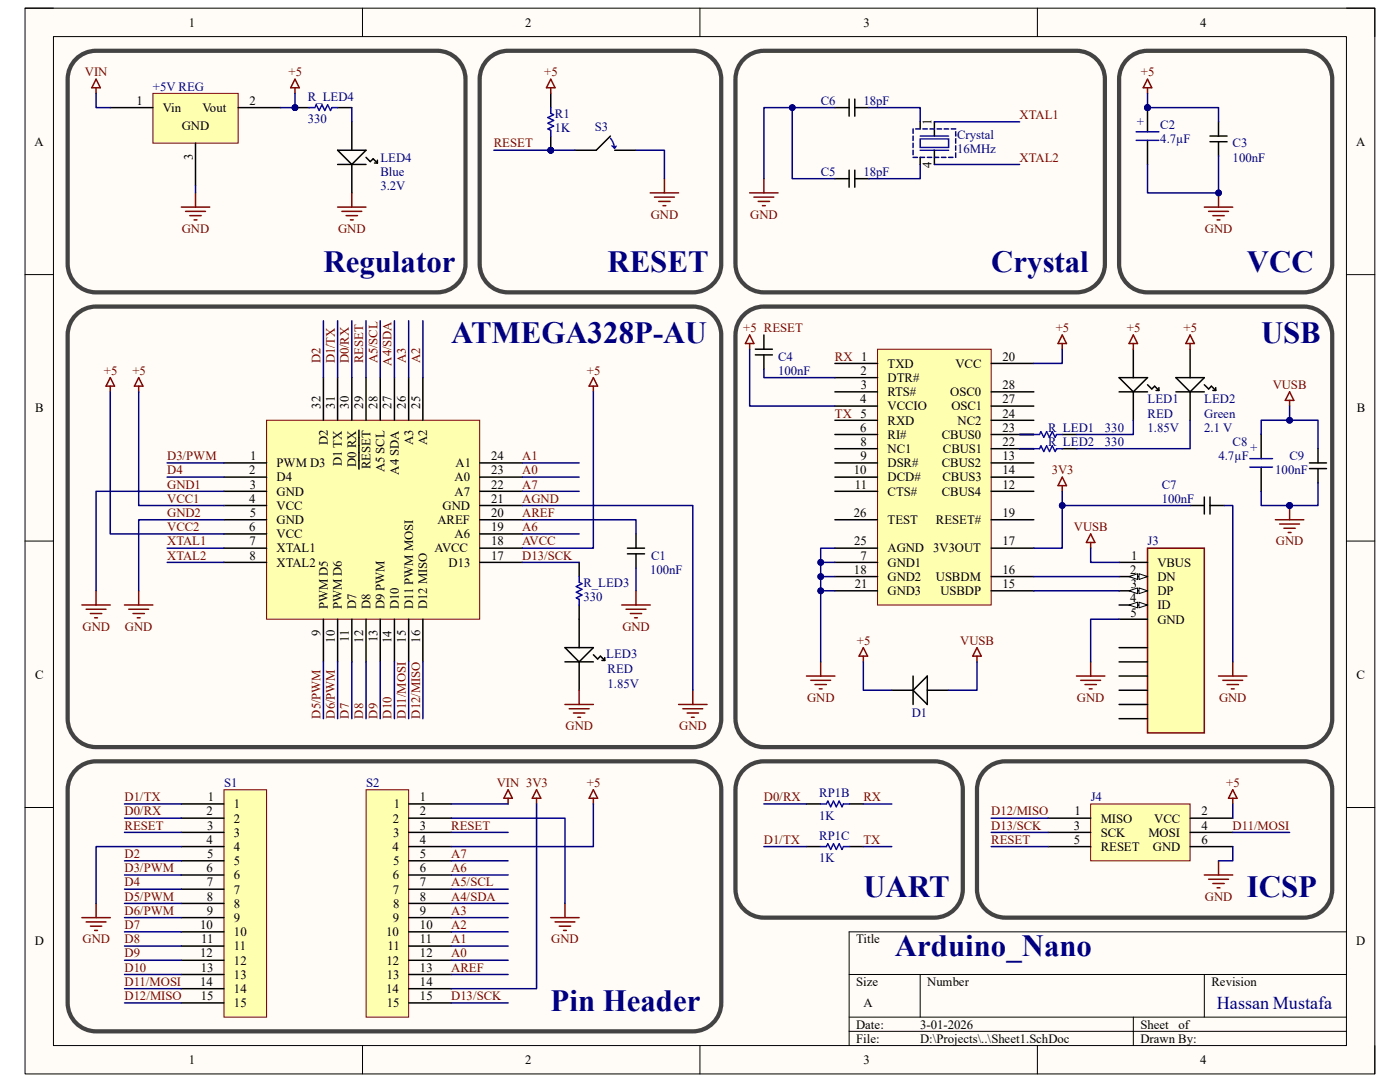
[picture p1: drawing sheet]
<svg xmlns="http://www.w3.org/2000/svg" width="279mm" height="216mm" viewBox="0 0 279 216" stroke-linecap="round" stroke-linejoin="round" font-family="sans-serif">
<path d="M5 1.6h269.4v212.7h-269.4z" fill-rule="evenodd" fill="#fffcf8"/>
<path d="M5 1.6h269.4v212.7h-269.4z" fill="none" stroke="#000" stroke-width=".2"/>
<path d="M10.7 7.3h258v201.3h-258z" fill-rule="evenodd" fill="#fffcf8"/>
<g fill="none" stroke="#000" stroke-width=".2">
<path d="M5 1.6h5.7M10.7 7.3h258v201.3h-258zM72.3 1.6v5.7M139.7 1.6v5.7M207 1.6v5.7M268.7 1.6h5.7v5.7M5 54.8h5.7M268.7 54.8h5.7M5 108h5.7M268.7 108h5.7M5 161.1h5.7M268.7 161.1h5.7"/>
<path d="M169.5 194.4h99.2M183.6 194.4v8.6M240.3 194.4v8.6M268.7 185.9h-99.2v22.7M72.3 208.6v5.7M139.7 208.6v5.7M169.5 203h99.2M169.5 205.8h99.2M207 208.6v5.7M226.2 203v5.6M274.4 208.6v5.7"/>
</g>
<path d="M53.2 83.9h42.5v39.7h-42.5z" fill-rule="evenodd" fill="#ffffb0"/>
<path d="M53.2 83.9h42.5v39.7h-42.5z" fill="none" stroke="#800000" stroke-width=".2"/>
<g fill="none" stroke="#000" stroke-width=".3">
<path d="M64.5 75.4v8.5M67.4 75.4v8.5M70.2 75.4v8.5M73 75.4v8.5M75.9 75.4v8.5M78.7 75.4v8.5M81.6 75.4v8.5M84.4 75.4v8.5M44.7 92.4h8.5M44.7 95.2h8.5M44.7 98h8.5M71.6 85.8v7.8"/>
<path d="M95.7 92.4h8.5M95.7 95.2h8.5M95.7 98h8.5M44.7 100.9h8.5M44.7 103.7h8.5M44.7 106.5h8.5M44.7 109.4h8.5M44.7 112.2h8.5M95.7 100.9h8.5M95.7 103.7h8.5M95.7 106.5h8.5M95.7 109.4h8.5"/>
<path d="M95.7 112.2h8.5M64.5 123.6v8.5M67.4 123.6v8.5M70.2 123.6v8.5M73.1 123.6v8.5M75.9 123.6v8.5M78.7 123.6v8.5M81.6 123.6v8.5M84.4 123.6v8.5"/>
</g>
<path d="M30.5 18.6h17v10h-17z" fill-rule="evenodd" fill="#ffffb0"/>
<path d="M30.5 18.6h17v10h-17z" fill="none" stroke="#800000" stroke-width=".2"/>
<path d="M22 21.5h8.5M39 28.6v8.5M47.5 21.5h8.5" fill="none" stroke="#000" stroke-width=".3"/>
<path d="M19.2 15.8l.8 1.7h-1.7zM19.2 17.5v1.1M58.9 15.8l.8 1.7h-1.7zM58.9 17.5v1.1M39 38.5v2.8M36.2 41.3h5.7M37 42.2h4M37.9 43h2.3M38.7 43.9h.6" fill="none" stroke="#800000" stroke-width=".3"/>
<circle cx="58.9" cy="21.5" r=".57" fill="#000080"/>
<circle cx="58.9" cy="21.5" r=".57" fill="none" stroke="#000080" stroke-width=".2"/>
<path d="M58.9 21.5h2.8M67.4 21.5h2.8" fill="none" stroke="#000" stroke-width=".3"/>
<circle cx="58.9" cy="21.5" r=".57" fill="#000080"/>
<circle cx="58.9" cy="21.5" r=".57" fill="none" stroke="#000080" stroke-width=".2"/>
<path d="M61.7 21.5h1.1l.3-.6 .6 1.1 .6-1.1 .5 1.1 .6-1.1 .6 1.1 .2-.5h1.2M121.8 27.6l.7 1.1 .1 .9 .4-.5M122.1 29.1l.5 .4M183.6 27.7h5.7v1.7h-5.7zM183.6 27.1h5.7M183.6 30h5.7" fill="none" stroke="#00f" stroke-width=".3"/>
<g fill="none" stroke="#800000" stroke-width=".3">
<path d="M70.2 38.5v2.8M149.6 38.5h5.7M150.5 39.3h3.9M152.4 35.7v2.8M67.4 41.3h5.6M68.2 42.2h4M69.1 43h2.2M69.9 43.9h.6M151.3 40.2h2.3M152.2 41h.5M19.2 117.9v2.8M27.7 117.9v2.8"/>
<path d="M126.9 117.9v2.8M16.3 120.7h5.7M17.2 121.6h4M18 122.4h2.3M18.9 123.3h.6M24.8 120.7h5.7M25.7 121.6h4M26.5 122.4h2.3M27.4 123.3h.6M124.1 120.7h5.7M124.9 121.6h4M125.8 122.4h2.3"/>
<path d="M126.6 123.3h.6M138.3 137.7v2.9M135.4 140.6h5.7M136.3 141.4h4M137.1 142.3h2.3M138 143.1h.6"/>
</g>
<path d="M15.2 11.8a5.7 5.7 0 0 1 4-1.7h68a5.7 5.7 0 0 1 5.7 5.7v36.9a5.7 5.7 0 0 1-5.7 5.6h-68a5.7 5.7 0 0 1-5.7-5.6v-36.9a5.7 5.7 0 0 1 1.7-4zM97.4 11.8a5.7 5.7 0 0 1 4-1.7h36.9a5.7 5.7 0 0 1 5.6 5.7v36.9a5.7 5.7 0 0 1-5.6 5.6h-36.9a5.7 5.7 0 0 1-5.7-5.6v-36.9a5.7 5.7 0 0 1 1.7-4zM148.4 11.8a5.7 5.7 0 0 1 4.1-1.7h62.3a5.7 5.7 0 0 1 5.7 5.7v36.9a5.7 5.7 0 0 1-5.7 5.6h-62.3a5.7 5.7 0 0 1-5.7-5.6v-36.9a5.7 5.7 0 0 1 1.6-4z" fill="none" stroke="#434343" stroke-width=".85"/>
<g fill="none" stroke="#000" stroke-width=".3">
<path d="M169.5 19.8v3.4M170.6 19.8v3.4M121.8 27.1l-2.8 2.9h-4.3M122.7 30h4.2M166.6 21.5h2.9M166.6 35.7h2.9M169.5 34v3.4M170.6 34v3.4M170.6 21.5h2.8M170.6 35.7h2.8M183.6 24.3v1.4M183.6 31.4v1.4"/>
<path d="M186.5 24.3v2.8M186.5 30v2.8M125.2 110.5h3.4M125.2 109.4h3.4M126.9 106.5v2.9M126.9 110.5v2.8"/>
</g>
<g fill="none" stroke="#000080" stroke-width=".3">
<path d="M182.2 25.7v.9M182.2 27.1v.9M182.2 28.6v.9M182.2 30v.9M182.2 31.4h.9M182.8 25.7h.8M183.6 31.4h.9M184.2 25.7h.9M185.1 31.4h.8M185.6 25.7h.9M186.5 31.4h.9M187 25.7h.9"/>
<path d="M187.9 31.4h.9M188.4 25.7h.9M189.3 31.4h.9M189.8 25.7h.9M190.7 26.3v.8M190.7 27.7v.9M190.7 29.1v.9M190.7 30.5v.9"/>
</g>
<circle cx="109.9" cy="30" r=".57" fill="#000080"/>
<circle cx="109.9" cy="30" r=".57" fill="none" stroke="#000080" stroke-width=".2"/>
<path d="M109.9 18.6v2.9M109.9 27.1v2.9" fill="none" stroke="#000" stroke-width=".3"/>
<circle cx="109.9" cy="30" r=".57" fill="#000080"/>
<circle cx="109.9" cy="30" r=".57" fill="none" stroke="#000080" stroke-width=".2"/>
<path d="M109.9 21.5v1.1l.6 .3-1.2 .6 1.2 .5-1.2 .6 1.2 .6-1.2 .5 .6 .3v1.1" fill="none" stroke="#00f" stroke-width=".3"/>
<path d="M109.9 15.8l.9 1.7h-1.7zM109.9 17.5v1.1M129.8 38.5h5.6M130.6 39.3h4M132.6 35.7v2.8M131.5 40.2h2.2M132.3 41h.6M22 75.4l.9 1.7h-1.7zM22 77.1v1.1M27.7 75.4l.8 1.7h-1.7zM27.7 77.1v1.1" fill="none" stroke="#800000" stroke-width=".3"/>
<circle cx="229" cy="21.5" r=".57" fill="#000080"/>
<circle cx="229" cy="21.5" r=".57" fill="none" stroke="#000080" stroke-width=".2"/>
<path d="M229 21.5v4.8" fill="none" stroke="#000" stroke-width=".3"/>
<circle cx="229" cy="21.5" r=".57" fill="#000080"/>
<circle cx="229" cy="21.5" r=".57" fill="none" stroke="#000080" stroke-width=".2"/>
<path d="M229 28v4.8M241.5 28.3h3.4M241.5 27.1h3.4M243.2 24.3v2.8M243.2 28.3v2.8" fill="none" stroke="#000" stroke-width=".3"/>
<path d="M226.7 26.3h4.6M226.7 28h4.6" fill="none" stroke="#00f" stroke-width=".3"/>
<path d="M229 15.8l.9 1.7h-1.7zM229 17.5v1.1M243.2 38.5v2.8M240.3 41.3h5.7M241.2 42.2h4M242.1 43h2.2M242.9 43.9h.6" fill="none" stroke="#800000" stroke-width=".3"/>
<path d="M225 11.8a5.7 5.7 0 0 1 4-1.7h31.2a5.7 5.7 0 0 1 5.7 5.7v36.9a5.7 5.7 0 0 1-5.7 5.6h-31.2a5.7 5.7 0 0 1-5.7-5.6v-36.9a5.7 5.7 0 0 1 1.7-4z" fill="none" stroke="#434343" stroke-width=".85"/>
<circle cx="243.2" cy="38.5" r=".57" fill="#000080"/>
<circle cx="243.2" cy="38.5" r=".57" fill="none" stroke="#000080" stroke-width=".2"/>
<path d="M115.6 112.2v2.9M112.7 129.2h5.7l-2.8 2.9zM112.7 132.1h5.7M115.6 120.7v8.5M115.6 132.1v5.6M118.4 130.6l.9 .9 .5-.6 .9 .9M120.1 131.8h.6M120.7 131.2v.6M161 160.4h2.8M161 168.9h2.8M169.5 160.4h2.8M169.5 168.9h2.8" fill="none" stroke="#000" stroke-width=".3"/>
<path d="M115.6 115.1v1.1l.6 .3-1.2 .5 1.2 .6-1.2 .6 1.2 .5-1.2 .6 .6 .3v1.1M163.8 160.4h1.1l.3-.5 .6 1.1 .5-1.1 .6 1.1 .6-1.1 .5 1.1 .3-.6h1.2M163.8 168.9h1.1l.3-.5 .6 1.1 .5-1.1 .6 1.1 .6-1.1 .5 1.1 .3-.6h1.2" fill="none" stroke="#00f" stroke-width=".3"/>
<path d="M115.6 137.7v2.9M112.7 140.6h5.7M113.6 141.4h4M114.4 142.3h2.3M115.3 143.1h.6" fill="none" stroke="#800000" stroke-width=".3"/>
<path d="M15.2 62.8a5.7 5.7 0 0 1 4-1.6h119.1a5.7 5.7 0 0 1 5.6 5.6v76.6a5.7 5.7 0 0 1-5.6 5.7h-119.1a5.7 5.7 0 0 1-5.7-5.7v-76.6a5.7 5.7 0 0 1 1.7-4zM148.4 153.6a5.7 5.7 0 0 1 4.1-1.7h34a5.7 5.7 0 0 1 5.7 5.7v19.8a5.7 5.7 0 0 1-5.7 5.7h-34a5.7 5.7 0 0 1-5.7-5.7v-19.8a5.7 5.7 0 0 1 1.6-4z" fill="none" stroke="#434343" stroke-width=".85"/>
<path d="M175.1 69.7h22.7v51h-22.7z" fill-rule="evenodd" fill="#ffffb0"/>
<path d="M175.1 69.7h22.7v51h-22.7z" fill="none" stroke="#800000" stroke-width=".2"/>
<g fill="none" stroke="#000" stroke-width=".3">
<path d="M67.4 30h5.6l-2.8 2.8zM67.4 32.8h5.6M70.2 24.3v5.7M70.2 32.8v5.7M73 31.4l.9 .9 .6-.6 .8 .8M74.8 32.5h.5M75.3 32v.5M150.7 70.8h3.4M150.7 69.7h3.4M152.4 66.8v2.9M152.4 70.8v2.8M166.6 72.5h8.5"/>
<path d="M166.6 75.4h8.5M166.6 78.2h8.5M197.8 72.5h8.5M197.8 78.2h8.5M223.3 75.4h5.7l-2.8 2.8zM223.3 78.2h5.7M226.2 69.7v5.7M226.2 78.2v5.7M229 76.8l.9 .8 .5-.5 .9 .8M230.7 77.9h.6M231.3 77.3v.6M234.7 75.4h5.6l-2.8 2.8z"/>
<path d="M234.7 78.2h5.6M237.5 69.7v5.7M237.5 78.2v5.7M240.3 76.8l.9 .8 .6-.5 .8 .8M242.1 77.9h.5M242.6 77.3v.6M166.6 81h8.5M166.6 83.9h8.5M166.6 86.7h8.5M166.6 98h8.5M166.6 89.5h8.5M166.6 92.4h8.5"/>
<path d="M166.6 95.2h8.5M197.8 81h8.5M197.8 83.9h8.5M197.8 86.7h8.5M197.8 98h8.5M197.8 89.5h8.5M197.8 92.4h8.5M197.8 95.2h8.5M212 86.7h2.8M212 89.5h2.8M240.3 99.2v3.4M241.5 99.2v3.4"/>
<path d="M251.7 86.7v4.8M251.7 93.2v4.8M261.3 92.4h3.4M261.3 93.5h3.4M263 89.5v2.9M263 93.5v2.8M166.6 103.7h8.5M166.6 109.4h8.5M166.6 112.2h8.5M166.6 115.1h8.5M166.6 117.9h8.5M197.8 103.7h8.5"/>
<path d="M197.8 109.4h8.5M197.8 115.1h8.5M197.8 117.9h8.5M237.5 100.9h2.8M241.5 100.9h2.8"/>
</g>
<g fill="none" stroke="#800000" stroke-width=".3">
<path d="M149.6 66.8l.9 1.7h-1.7zM149.6 68.5v1.2M212 68.5v1.2M212 66.8l.8 1.7h-1.7zM226.2 66.8l.8 1.7h-1.7zM226.2 68.5v1.2M237.5 66.8l.9 1.7h-1.7zM237.5 68.5v1.2M212 95.2l.8 1.7h-1.7zM212 96.9v1.1M217.7 108.2v1.2M217.7 106.5l.8 1.7h-1.7z"/>
<path d="M254.5 103.7h5.7M255.4 104.6h3.9M256.2 105.4h2.3M257.1 106.3h.6M257.4 100.9v2.8M161 134.9h5.6M161.8 135.7h4M162.7 136.6h2.2M163.5 137.5h.6M163.8 132.1v2.8M214.8 134.9h5.7M215.7 135.8h3.9"/>
<path d="M216.5 136.6h2.3M217.4 137.5h.6M217.7 132.1v2.8M243.2 134.9h5.7M244 135.8h4M244.9 136.6h2.3M245.7 137.5h.6M246 132.1v2.8"/>
</g>
<path d="M206.3 86.7h1.2l.2-.6 .6 1.2 .6-1.2 .5 1.2 .6-1.2 .6 1.2 .3-.6h1.1M206.3 89.5h1.2l.2-.5 .6 1.1 .6-1.1 .5 1.1 .6-1.1 .6 1.1 .3-.6h1.1M249.4 91.5h4.6M249.4 93.2h4.6" fill="none" stroke="#00f" stroke-width=".3"/>
<path d="M148.4 62.8a5.7 5.7 0 0 1 4.1-1.6h107.7a5.7 5.7 0 0 1 5.7 5.6v76.6a5.7 5.7 0 0 1-5.7 5.7h-107.7a5.7 5.7 0 0 1-5.7-5.7v-76.6a5.7 5.7 0 0 1 1.6-4z" fill="none" stroke="#434343" stroke-width=".85"/>
<circle cx="257.4" cy="100.9" r=".57" fill="#000080"/>
<circle cx="257.4" cy="100.9" r=".57" fill="none" stroke="#000080" stroke-width=".2"/>
<path d="M257.4 78.2l.8 1.7h-1.7zM257.4 79.9v1.1M172.3 129.2l.8 1.7h-1.7zM172.3 130.9v1.2M195 129.2l.8 1.7h-1.7zM195 130.9v1.2" fill="none" stroke="#800000" stroke-width=".3"/>
<path d="M178 137.7h4.2M182.2 137.7l2.9-2.8v5.7zM182.2 134.9v5.7M185.1 137.7h4.2" fill="none" stroke="#000" stroke-width=".3"/>
<path d="M217.7 160.4h19.8v11.4h-19.8z" fill-rule="evenodd" fill="#ffffb0"/>
<path d="M217.7 160.4h19.8v11.4h-19.8z" fill="none" stroke="#800000" stroke-width=".2"/>
<path d="M209.2 163.3h8.5M209.2 166.1h8.5M209.2 168.9h8.5M237.5 163.3h8.5M237.5 166.1h8.5M237.5 168.9h8.5" fill="none" stroke="#000" stroke-width=".3"/>
<path d="M246 157.6l.9 1.7h-1.7zM246 159.3v1.1M240.3 174.6h5.7M241.2 175.5h4M242.1 176.3h2.2M242.9 177.2h.6M243.2 171.8v2.8" fill="none" stroke="#800000" stroke-width=".3"/>
<path d="M73.1 157.6h8.5v45.4h-8.5z" fill-rule="evenodd" fill="#ffffb0"/>
<path d="M73.1 157.6h8.5v45.4h-8.5z" fill="none" stroke="#800000" stroke-width=".2"/>
<g fill="none" stroke="#000" stroke-width=".3">
<path d="M81.6 160.4h8.5M81.6 163.3h8.5M81.6 166.1h8.5M81.6 168.9h8.5M81.6 171.8h8.5M81.6 174.6h8.5M81.6 177.4h8.5M81.6 180.3h8.5M81.6 183.1h8.5M81.6 185.9h8.5M81.6 188.8h8.5M81.6 191.6h8.5"/>
<path d="M81.6 194.4h8.5M81.6 197.3h8.5M81.6 200.1h8.5"/>
</g>
<path d="M44.7 157.6h8.5v45.4h-8.5z" fill-rule="evenodd" fill="#ffffb0"/>
<path d="M44.7 157.6h8.5v45.4h-8.5z" fill="none" stroke="#800000" stroke-width=".2"/>
<g fill="none" stroke="#000" stroke-width=".3">
<path d="M36.2 174.6h8.5M36.2 177.4h8.5M36.2 160.4h8.5M36.2 163.3h8.5M36.2 166.1h8.5M36.2 168.9h8.5M36.2 171.8h8.5M36.2 180.3h8.5M36.2 183.1h8.5M36.2 185.9h8.5M36.2 188.8h8.5M36.2 191.6h8.5"/>
<path d="M36.2 194.4h8.5M36.2 197.3h8.5M36.2 200.1h8.5"/>
</g>
<path d="M15.2 153.6a5.7 5.7 0 0 1 4-1.7h119.1a5.7 5.7 0 0 1 5.6 5.7v42.5a5.7 5.7 0 0 1-5.6 5.7h-119.1a5.7 5.7 0 0 1-5.7-5.7v-42.5a5.7 5.7 0 0 1 1.7-4zM196.6 153.6a5.7 5.7 0 0 1 4-1.7h59.6a5.7 5.7 0 0 1 5.7 5.7v19.8a5.7 5.7 0 0 1-5.7 5.7h-59.6a5.7 5.7 0 0 1-5.6-5.7v-19.8a5.7 5.7 0 0 1 1.6-4z" fill="none" stroke="#434343" stroke-width=".85"/>
<g fill="none" stroke="#800000" stroke-width=".3">
<path d="M118.4 77.1v1.1M118.4 75.4l.9 1.7h-1.7zM101.4 157.6l.9 1.7h-1.7zM101.4 159.3v1.1M107.1 157.6l.8 1.7h-1.7zM107.1 159.3v1.1M118.4 157.6l.9 1.7h-1.7zM118.4 159.3v1.1M16.3 183.1h5.7M17.2 184h4M18 184.8h2.3M18.9 185.7h.6"/>
<path d="M19.2 180.3v2.8M109.9 183.1h5.7M110.8 184h3.9M111.6 184.8h2.3M112.5 185.7h.5M112.8 180.3v2.8"/>
</g>
<path d="M229 109.4h11.3v36.8h-11.3z" fill-rule="evenodd" fill="#ffffb0"/>
<path d="M229 109.4h11.3v36.8h-11.3z" fill="none" stroke="#800000" stroke-width=".3"/>
<path d="M223.3 112.2h5.7M223.3 115.1h5.7" fill="none" stroke="#000" stroke-width=".3"/>
<path d="M227.3 114.5l1.7 .6-1.7 .5z" fill="#f8fcff"/>
<path d="M227.3 114.5l1.7 .6-1.7 .5z" fill="none" stroke="#000" stroke-width=".2"/>
<path d="M225.3 115.1l1.7-.6v1.1z" fill="#f8fcff"/>
<path d="M225.3 115.1l1.7-.6v1.1z" fill="none" stroke="#000" stroke-width=".2"/>
<path d="M223.3 117.9h5.7" fill="none" stroke="#000" stroke-width=".3"/>
<path d="M227.3 117.3l1.7 .6-1.7 .6z" fill="#f8fcff"/>
<path d="M227.3 117.3l1.7 .6-1.7 .6z" fill="none" stroke="#000" stroke-width=".2"/>
<path d="M225.3 117.9l1.7-.6v1.2z" fill="#f8fcff"/>
<path d="M225.3 117.9l1.7-.6v1.2z" fill="none" stroke="#000" stroke-width=".2"/>
<path d="M223.3 120.7h5.7" fill="none" stroke="#000" stroke-width=".3"/>
<path d="M227.3 120.2l1.7 .5-1.7 .6z" fill="#f8fcff"/>
<path d="M227.3 120.2l1.7 .5-1.7 .6z" fill="none" stroke="#000" stroke-width=".2"/>
<path d="M225.3 120.7l1.7-.5v1.1z" fill="#f8fcff"/>
<path d="M225.3 120.7l1.7-.5v1.1z" fill="none" stroke="#000" stroke-width=".2"/>
<path d="M223.3 123.6h5.7M223.3 129.2h5.7M223.3 132.1h5.7M223.3 134.9h5.7M223.3 137.7h5.7M223.3 140.6h5.7M223.3 143.4h5.7" fill="none" stroke="#000" stroke-width=".3"/>
<path d="M19.2 18.6v2.9h2.8M58.9 18.6v2.9h-2.9M39 37.1v1.4" fill="none" stroke="#000080" stroke-width=".3"/>
<circle cx="58.9" cy="21.5" r=".57" fill="#000080"/>
<circle cx="58.9" cy="21.5" r=".57" fill="none" stroke="#000080" stroke-width=".2"/>
<g fill="none" stroke="#000080" stroke-width=".3">
<path d="M70.2 21.5v2.8M166.6 21.5h-8.5v14.2h8.5M173.4 21.5h10.2v2.8M183.6 32.8v2.9h-10.2M186.5 32.8h17M186.5 24.3h17M64.5 64v11.4M67.4 64v11.4M70.2 64v11.4M73 64v11.4M75.9 64v11.4M78.7 64v11.4"/>
<path d="M81.6 64v11.4M84.4 64v11.4M33.4 92.4h11.3M33.4 95.2h11.3M104.2 92.4h11.4M104.2 98h11.4M104.2 95.2h11.4M33.4 109.4h11.3M33.4 112.2h11.3M104.2 100.9h34.1v36.8M104.2 106.5h11.4M64.5 132.1v11.3"/>
<path d="M67.4 132.1v11.3M70.2 132.1v11.3M73.1 132.1v11.3M75.9 132.1v11.3M78.7 132.1v11.3M81.6 132.1v11.3M84.4 132.1v11.3"/>
</g>
<circle cx="158.1" cy="21.5" r=".57" fill="#000080"/>
<circle cx="158.1" cy="21.5" r=".57" fill="none" stroke="#000080" stroke-width=".2"/>
<path d="M158.1 21.5h-5.7v14.2" fill="none" stroke="#000080" stroke-width=".3"/>
<circle cx="158.1" cy="21.5" r=".57" fill="#000080"/>
<circle cx="158.1" cy="21.5" r=".57" fill="none" stroke="#000080" stroke-width=".2"/>
<path d="M98.6 30h11.3M44.7 98h-25.5v19.9M44.7 103.7h-17v14.2M104.2 103.7h22.7v2.8M126.9 113.3v4.6" fill="none" stroke="#000080" stroke-width=".3"/>
<circle cx="109.9" cy="30" r=".57" fill="#000080"/>
<circle cx="109.9" cy="30" r=".57" fill="none" stroke="#000080" stroke-width=".2"/>
<path d="M109.9 30h4.8" fill="none" stroke="#000080" stroke-width=".3"/>
<circle cx="109.9" cy="30" r=".57" fill="#000080"/>
<circle cx="109.9" cy="30" r=".57" fill="none" stroke="#000080" stroke-width=".2"/>
<path d="M126.9 30h5.7v5.7M229 21.5h14.2v2.8" fill="none" stroke="#000080" stroke-width=".3"/>
<circle cx="229" cy="21.5" r=".57" fill="#000080"/>
<circle cx="229" cy="21.5" r=".57" fill="none" stroke="#000080" stroke-width=".2"/>
<path d="M243.2 31.1v7.4h-14.2v-5.7" fill="none" stroke="#000080" stroke-width=".3"/>
<circle cx="243.2" cy="38.5" r=".57" fill="#000080"/>
<circle cx="243.2" cy="38.5" r=".57" fill="none" stroke="#000080" stroke-width=".2"/>
<path d="M229 18.6v2.9" fill="none" stroke="#000080" stroke-width=".3"/>
<circle cx="229" cy="21.5" r=".57" fill="#000080"/>
<circle cx="229" cy="21.5" r=".57" fill="none" stroke="#000080" stroke-width=".2"/>
<path d="M212 98v11.4h-5.7M104.2 112.2h11.4M152.4 168.9h8.6M152.4 160.4h8.6" fill="none" stroke="#000080" stroke-width=".3"/>
<circle cx="212" cy="100.9" r=".57" fill="#000080"/>
<circle cx="212" cy="100.9" r=".57" fill="none" stroke="#000080" stroke-width=".2"/>
<path d="M149.6 69.7v11.3h17M212 69.7v2.8h-5.7M166.6 117.9h-2.8v14.2" fill="none" stroke="#000080" stroke-width=".3"/>
<circle cx="163.8" cy="117.9" r=".57" fill="#000080"/>
<circle cx="163.8" cy="117.9" r=".57" fill="none" stroke="#000080" stroke-width=".2"/>
<path d="M152.4 73.6v1.8h14.2M203.5 86.7h2.8M203.5 89.5h2.8M226.2 83.9v2.8h-11.4M237.5 83.9v5.6h-22.7M251.7 98v2.9h5.7M244.3 100.9h1.7v31.2" fill="none" stroke="#000080" stroke-width=".3"/>
<circle cx="257.4" cy="100.9" r=".57" fill="#000080"/>
<circle cx="257.4" cy="100.9" r=".57" fill="none" stroke="#000080" stroke-width=".2"/>
<path d="M263 96.3v4.6h-5.6" fill="none" stroke="#000080" stroke-width=".3"/>
<circle cx="257.4" cy="100.9" r=".57" fill="#000080"/>
<circle cx="257.4" cy="100.9" r=".57" fill="none" stroke="#000080" stroke-width=".2"/>
<g fill="none" stroke="#000080" stroke-width=".3">
<path d="M22 78.2v28.3h22.7M27.7 78.2v22.7h17M118.4 78.2v31.2h-14.2M251.7 86.7v-2.8h11.3v5.6M172.3 132.1v5.6h5.7M195 132.1v5.6h-5.7M24.8 163.3h11.4M24.8 166.1h11.4M24.8 160.4h11.4M24.8 171.8h11.4M24.8 174.6h11.4M24.8 177.4h11.4"/>
<path d="M36.2 168.9h-17v11.4M90.1 163.3h22.7v17M90.1 166.1h11.3M90.1 160.4h11.3M90.1 171.8h11.3M90.1 174.6h11.3M90.1 177.4h11.3M107.1 160.4v36.9h-17M118.4 160.4v8.5h-28.3M172.3 168.9h5.7M172.3 160.4h5.7M197.8 163.3h11.4"/>
<path d="M197.8 166.1h11.4M197.8 168.9h11.4M246 168.9v2.9h-2.8M246 166.1h11.4M246 160.4v2.9M24.8 180.3h11.4M24.8 183.1h11.4M24.8 185.9h11.4M24.8 188.8h11.4M24.8 191.6h11.4M24.8 194.4h11.4M24.8 197.3h11.4"/>
<path d="M90.1 180.3h11.3M90.1 183.1h11.3M90.1 185.9h11.3M90.1 188.8h11.3M90.1 191.6h11.3M90.1 194.4h11.3M24.8 200.1h11.4M90.1 200.1h11.3"/>
</g>
<circle cx="257.4" cy="83.9" r=".57" fill="#000080"/>
<circle cx="257.4" cy="83.9" r=".57" fill="none" stroke="#000080" stroke-width=".2"/>
<path d="M257.4 81v2.9" fill="none" stroke="#000080" stroke-width=".3"/>
<circle cx="257.4" cy="83.9" r=".57" fill="#000080"/>
<circle cx="257.4" cy="83.9" r=".57" fill="none" stroke="#000080" stroke-width=".2"/>
<path d="M163.8 115.1h2.8M217.7 109.4v2.8h5.6M223.3 123.6h-5.6v8.5" fill="none" stroke="#000080" stroke-width=".3"/>
<circle cx="163.8" cy="115.1" r=".57" fill="#000080"/>
<circle cx="163.8" cy="115.1" r=".57" fill="none" stroke="#000080" stroke-width=".2"/>
<path d="M163.8 112.2h2.8" fill="none" stroke="#000080" stroke-width=".3"/>
<circle cx="163.8" cy="112.2" r=".57" fill="#000080"/>
<circle cx="163.8" cy="112.2" r=".57" fill="none" stroke="#000080" stroke-width=".2"/>
<path d="M166.6 109.4h-2.8v8.5" fill="none" stroke="#000080" stroke-width=".3"/>
<circle cx="163.8" cy="112.2" r=".57" fill="#000080"/>
<circle cx="163.8" cy="112.2" r=".57" fill="none" stroke="#000080" stroke-width=".2"/>
<circle cx="163.8" cy="115.1" r=".57" fill="#000080"/>
<circle cx="163.8" cy="115.1" r=".57" fill="none" stroke="#000080" stroke-width=".2"/>
<circle cx="163.8" cy="117.9" r=".57" fill="#000080"/>
<circle cx="163.8" cy="117.9" r=".57" fill="none" stroke="#000080" stroke-width=".2"/>
<path d="M212 100.9h25.5" fill="none" stroke="#000080" stroke-width=".3"/>
<circle cx="212" cy="100.9" r=".57" fill="#000080"/>
<circle cx="212" cy="100.9" r=".57" fill="none" stroke="#000080" stroke-width=".2"/>
<path d="M206.3 115.1h17M206.3 117.9h17" fill="none" stroke="#000080" stroke-width=".3"/>
<g font-size="6.1" fill="#000080">
<text x="64.6" y="54.2">Regulator</text>
<text x="121.2" y="54.2">RESET</text>
<text x="197.8" y="54.2">Crystal</text>
<text x="248.8" y="54.2">VCC</text>
<text x="90" y="68.4">ATMEGA328P-AU</text>
<text x="251.7" y="68.4">USB</text>
<text x="172.3" y="178.9">UART</text>
<text x="248.8" y="178.9">ICSP</text>
<text x="178.6" y="190.8">Arduino_Nano</text>
<text x="109.9" y="201.6">Pin Header</text>
</g>
<text font-size="3.6" fill="#000080" x="242.9" y="201.3">Hassan Mustafa</text>
<g font-size="2.5">
<text x="37.7" y="5.3">1</text>
<text x="104.8" y="5.3">2</text>
<text x="172.3" y="5.3">3</text>
<text x="239.5" y="5.3">4</text>
<text x="27.3" y="20.9">1</text>
<text x="32.5" y="22.4">Vin</text>
<text x="40.4" y="22.4">Vout</text>
<text x="49.8" y="20.9">2</text>
<text x="6.9" y="29.1">A</text>
<text x="36.3" y="26">GND</text>
<text x="185.9" y="24.9" transform="rotate(-90 185.9 24.9)">1</text>
<text x="270.6" y="29.1">A</text>
<text x="38.5" y="31.9" transform="rotate(-90 38.5 31.9)">3</text>
<text x="185.9" y="33.4" transform="rotate(-90 185.9 33.4)">4</text>
<text x="200.1" y="72">20</text>
<text x="171.7" y="74.8">2</text>
<text x="171.8" y="77.6">3</text>
<text x="177.1" y="73.4">TXD</text>
<text x="177.1" y="76.2">DTR#</text>
<text x="190.7" y="73.4">VCC</text>
<text x="200.1" y="77.6">28</text>
<text x="7" y="82.3">B</text>
<text x="64" y="81.6" transform="rotate(-90 64 81.6)">32</text>
<text x="66.8" y="81.6" transform="rotate(-90 66.8 81.6)">31</text>
<text x="69.6" y="81.6" transform="rotate(-90 69.6 81.6)">30</text>
<text x="72.5" y="81.6" transform="rotate(-90 72.5 81.6)">29</text>
<text x="75.3" y="81.6" transform="rotate(-90 75.3 81.6)">28</text>
<text x="78.1" y="81.6" transform="rotate(-90 78.1 81.6)">27</text>
<text x="81" y="81.6" transform="rotate(-90 81 81.6)">26</text>
<text x="83.8" y="81.6" transform="rotate(-90 83.8 81.6)">25</text>
<text x="171.7" y="80.5">4</text>
<text x="177.1" y="79">RTS#</text>
<text x="177.1" y="81.9">VCCIO</text>
<text x="189.7" y="79">OSC0</text>
<text x="189.9" y="81.9">OSC1</text>
<text x="200.1" y="83.3">24</text>
<text x="200.1" y="80.5">27</text>
<text x="270.8" y="82.3">B</text>
<text x="65.4" y="88.9" transform="rotate(-90 65.4 88.9)">D2</text>
<text x="82.4" y="88.8" transform="rotate(-90 82.4 88.8)">A3</text>
<text x="85.3" y="88.9" transform="rotate(-90 85.3 88.9)">A2</text>
<text x="171.7" y="86.1">6</text>
<text x="171.7" y="89">8</text>
<text x="177.1" y="84.7">RXD</text>
<text x="177.1" y="87.5">RI#</text>
<text x="188" y="87.5">CBUS0</text>
<text x="191.1" y="84.7">NC2</text>
<text x="200.1" y="89">22</text>
<text x="200.1" y="86.1">23</text>
<text x="49.7" y="94.7">2</text>
<text x="50" y="91.8">1</text>
<text x="55.2" y="93.2">PWM D3</text>
<text x="68.2" y="93" transform="rotate(-90 68.2 93)">D1 TX</text>
<text x="71.1" y="93.1" transform="rotate(-90 71.1 93.1)">D0 RX</text>
<text x="73.9" y="93.6" transform="rotate(-90 73.9 93.6)">RESET</text>
<text x="76.8" y="94.2" transform="rotate(-90 76.8 94.2)">A5 SCL</text>
<text x="79.6" y="94.7" transform="rotate(-90 79.6 94.7)">A4 SDA</text>
<text x="90.9" y="93.2">A1</text>
<text x="98" y="94.7">23</text>
<text x="98" y="91.8">24</text>
<text x="170.4" y="94.7">10</text>
<text x="171.7" y="91.8">9</text>
<text x="177.1" y="90.4">NC1</text>
<text x="177.1" y="93.2">DSR#</text>
<text x="188" y="93.2">CBUS2</text>
<text x="188.2" y="90.4">CBUS1</text>
<text x="200.1" y="94.7">14</text>
<text x="200.1" y="91.8">13</text>
<text x="49.7" y="100.3">4</text>
<text x="49.9" y="97.5">3</text>
<text x="55.2" y="96.1">D4</text>
<text x="55.2" y="98.9">GND</text>
<text x="55.2" y="101.7">VCC</text>
<text x="88.3" y="101.7">GND</text>
<text x="90.7" y="98.9">A7</text>
<text x="90.7" y="96.1">A0</text>
<text x="98" y="100.3">21</text>
<text x="98" y="97.5">22</text>
<text x="170.6" y="97.5">11</text>
<text x="177.1" y="98.9">CTS#</text>
<text x="177.1" y="96.1">DCD#</text>
<text x="188" y="98.9">CBUS4</text>
<text x="188.1" y="96.1">CBUS3</text>
<text x="200.1" y="97.5">12</text>
<text x="49.7" y="106">6</text>
<text x="49.8" y="103.2">5</text>
<text x="55.2" y="104.6">GND</text>
<text x="55.2" y="107.4">VCC</text>
<text x="87.3" y="104.6">AREF</text>
<text x="90.7" y="107.4">A6</text>
<text x="98" y="106">19</text>
<text x="98" y="103.2">20</text>
<text x="170.4" y="103.2">26</text>
<text x="177.1" y="104.6">TEST</text>
<text x="186.8" y="104.6">RESET#</text>
<text x="200.1" y="103.2">19</text>
<text x="49.8" y="108.8">7</text>
<text x="49.8" y="111.7">8</text>
<text x="55.2" y="110.2">XTAL1</text>
<text x="55.2" y="113.1">XTAL2</text>
<text x="86.7" y="110.2">AVCC</text>
<text x="89.5" y="113.1">D13</text>
<text x="98" y="111.7">17</text>
<text x="98" y="108.8">18</text>
<text x="170.5" y="108.8">25</text>
<text x="171.7" y="111.7">7</text>
<text x="177.1" y="110.2">AGND</text>
<text x="177.1" y="113.1">GND1</text>
<text x="186.2" y="110.2">3V3OUT</text>
<text x="200.1" y="108.8">17</text>
<text x="225.8" y="111.7">1</text>
<text x="231" y="113.1">VBUS</text>
<text x="170.4" y="114.5">18</text>
<text x="170.6" y="117.3">21</text>
<text x="177.1" y="115.9">GND2</text>
<text x="177.1" y="118.7">GND3</text>
<text x="186.8" y="115.9">USBDM</text>
<text x="187.7" y="118.7">USBDP</text>
<text x="200.1" y="117.3">15</text>
<text x="200.1" y="114.5">16</text>
<text x="225.6" y="114.5">2</text>
<text x="225.7" y="117.3">3</text>
<text x="231" y="115.9">DN</text>
<text x="231" y="118.7">DP</text>
<text x="65.4" y="121.6" transform="rotate(-90 65.4 121.6)">PWM D5</text>
<text x="68.2" y="121.6" transform="rotate(-90 68.2 121.6)">PWM D6</text>
<text x="71.1" y="121.6" transform="rotate(-90 71.1 121.6)">D7</text>
<text x="73.9" y="121.6" transform="rotate(-90 73.9 121.6)">D8</text>
<text x="76.8" y="121.6" transform="rotate(-90 76.8 121.6)">D9 PWM</text>
<text x="79.6" y="121.6" transform="rotate(-90 79.6 121.6)">D10</text>
<text x="82.4" y="121.6" transform="rotate(-90 82.4 121.6)">D11 PWM MOSI</text>
<text x="85.3" y="121.6" transform="rotate(-90 85.3 121.6)">D12 MISO</text>
<text x="225.6" y="120.2">4</text>
<text x="225.6" y="123">5</text>
<text x="231" y="121.6">ID</text>
<text x="231" y="124.4">GND</text>
<text x="64" y="127" transform="rotate(-90 64 127)">9</text>
<text x="66.8" y="128.3" transform="rotate(-90 66.8 128.3)">10</text>
<text x="69.6" y="128.1" transform="rotate(-90 69.6 128.1)">11</text>
<text x="72.5" y="128.3" transform="rotate(-90 72.5 128.3)">12</text>
<text x="75.3" y="128.2" transform="rotate(-90 75.3 128.2)">13</text>
<text x="78.1" y="128.3" transform="rotate(-90 78.1 128.3)">14</text>
<text x="81" y="128.2" transform="rotate(-90 81 128.2)">15</text>
<text x="83.8" y="128.3" transform="rotate(-90 83.8 128.3)">16</text>
<text x="7" y="135.4">C</text>
<text x="270.7" y="135.4">C</text>
<text x="41.4" y="159.9">1</text>
<text x="46.7" y="161.3">1</text>
<text x="78.6" y="161.3">1</text>
<text x="83.8" y="159.9">1</text>
<text x="41.2" y="162.7">2</text>
<text x="41.4" y="165.5">3</text>
<text x="46.7" y="164.1">2</text>
<text x="46.7" y="167">3</text>
<text x="78.4" y="164.1">2</text>
<text x="78.5" y="167">3</text>
<text x="83.8" y="162.7">2</text>
<text x="83.8" y="165.5">3</text>
<text x="214.3" y="165.5">3</text>
<text x="214.4" y="162.7">1</text>
<text x="219.7" y="164.1">MISO</text>
<text x="219.7" y="167">SCK</text>
<text x="229.2" y="167">MOSI</text>
<text x="230.3" y="164.1">VCC</text>
<text x="239.8" y="162.7">2</text>
<text x="239.8" y="165.5">4</text>
<text x="41.2" y="168.4">4</text>
<text x="41.3" y="171.2">5</text>
<text x="46.7" y="169.8">4</text>
<text x="46.7" y="172.6">5</text>
<text x="78.4" y="169.8">4</text>
<text x="78.4" y="172.6">5</text>
<text x="83.8" y="168.4">4</text>
<text x="83.8" y="171.2">5</text>
<text x="214.3" y="168.4">5</text>
<text x="219.7" y="169.8">RESET</text>
<text x="230.1" y="169.8">GND</text>
<text x="239.8" y="168.4">6</text>
<text x="41.2" y="174">6</text>
<text x="41.3" y="176.9">7</text>
<text x="41.3" y="179.7">8</text>
<text x="46.7" y="175.5">6</text>
<text x="46.7" y="178.3">7</text>
<text x="78.4" y="175.5">6</text>
<text x="78.4" y="178.3">7</text>
<text x="83.8" y="174">6</text>
<text x="83.8" y="176.9">7</text>
<text x="83.8" y="179.7">8</text>
<text x="40" y="185.4">10</text>
<text x="41.3" y="182.5">9</text>
<text x="46.7" y="181.1">8</text>
<text x="46.7" y="184">9</text>
<text x="78.4" y="184">9</text>
<text x="78.4" y="181.1">8</text>
<text x="83.8" y="182.5">9</text>
<text x="83.8" y="185.4">10</text>
<text x="6.9" y="188.6">D</text>
<text x="40" y="191.1">12</text>
<text x="40.2" y="188.2">11</text>
<text x="46.7" y="186.8">10</text>
<text x="46.7" y="189.7">11</text>
<text x="77.1" y="186.8">10</text>
<text x="77.3" y="189.7">11</text>
<text x="83.8" y="188.2">11</text>
<text x="83.8" y="191.1">12</text>
<text x="170.9" y="188.2">Title</text>
<text x="270.7" y="188.6">D</text>
<text x="40" y="196.7">14</text>
<text x="40.1" y="193.9">13</text>
<text x="46.7" y="192.5">12</text>
<text x="46.7" y="195.3">13</text>
<text x="77.1" y="192.5">12</text>
<text x="77.2" y="195.3">13</text>
<text x="83.8" y="193.9">13</text>
<text x="83.8" y="196.7">14</text>
<text x="170.9" y="196.7">Size</text>
<text x="185" y="196.7">Number</text>
<text x="241.8" y="196.7">Revision</text>
<text x="40" y="199.6">15</text>
<text x="46.7" y="198.2">14</text>
<text x="46.7" y="201">15</text>
<text x="77.1" y="198.2">14</text>
<text x="77.2" y="201">15</text>
<text x="83.8" y="199.6">15</text>
<text x="172.3" y="201">A</text>
<text x="170.9" y="205.2">Date:</text>
<text x="170.9" y="208.1">File:</text>
<text x="183.6" y="205.2">3-01-2026</text>
<text x="183.7" y="208.1">D:\Projects\..\Sheet1.SchDoc</text>
<text x="227.6" y="205.2">Sheet</text>
<text x="227.6" y="208.1">Drawn By:</text>
<text x="235.2" y="205.2">of</text>
<text x="37.7" y="212.3">1</text>
<text x="104.8" y="212.3">2</text>
<text x="172.3" y="212.3">3</text>
<text x="239.5" y="212.3">4</text>
</g>
<g font-size="2.5" fill="#800000">
<text x="16.9" y="15.2">VIN</text>
<text x="57.6" y="15.2">+5</text>
<text x="108.6" y="15.2">+5</text>
<text x="227.7" y="15.2">+5</text>
<text x="203.5" y="23.7">XTAL1</text>
<text x="98.6" y="29.4">RESET</text>
<text x="203.5" y="32.3">XTAL2</text>
<text x="36.3" y="46.4">GND</text>
<text x="67.5" y="46.4">GND</text>
<text x="129.9" y="43.6">GND</text>
<text x="149.7" y="43.6">GND</text>
<text x="240.5" y="46.4">GND</text>
<text x="148.3" y="66.3">+5 RESET</text>
<text x="166.6" y="72">RX 1</text>
<text x="210.7" y="66.3">+5</text>
<text x="224.9" y="66.3">+5</text>
<text x="236.2" y="66.3">+5</text>
<text x="20.7" y="74.8">+5</text>
<text x="26.4" y="74.8">+5</text>
<text x="64" y="72.5" transform="rotate(-90 64 72.5)">D2</text>
<text x="66.8" y="72.5" transform="rotate(-90 66.8 72.5)">D1/TX</text>
<text x="69.6" y="72.5" transform="rotate(-90 69.6 72.5)">D0/RX</text>
<text x="72.5" y="72.5" transform="rotate(-90 72.5 72.5)">RESET</text>
<text x="75.3" y="72.5" transform="rotate(-90 75.3 72.5)">A5/SCL</text>
<text x="78.1" y="72.9" transform="rotate(-90 78.1 72.9)">A4/SDA</text>
<text x="81" y="72.5" transform="rotate(-90 81 72.5)">A3</text>
<text x="83.8" y="72.5" transform="rotate(-90 83.8 72.5)">A2</text>
<text x="117.1" y="74.8">+5</text>
<text x="254" y="77.6">VUSB</text>
<text x="166.6" y="83.3">TX 5</text>
<text x="33.4" y="91.8">D3/PWM</text>
<text x="33.4" y="94.7">D4</text>
<text x="104.2" y="91.8">A1</text>
<text x="104.2" y="94.7">A0</text>
<text x="209.9" y="94.7">3V3</text>
<text x="33.4" y="97.5">GND1</text>
<text x="33.4" y="100.3">VCC1</text>
<text x="104.2" y="97.5">A7</text>
<text x="104.2" y="100.3">AGND</text>
<text x="33.4" y="103.2">GND2</text>
<text x="33.4" y="106">VCC2</text>
<text x="104.2" y="103.2">AREF</text>
<text x="104.2" y="106">A6</text>
<text x="214.3" y="106">VUSB</text>
<text x="33.4" y="108.8">XTAL1</text>
<text x="33.4" y="111.7">XTAL2</text>
<text x="104.2" y="108.8">AVCC</text>
<text x="104.2" y="111.7">D13/SCK</text>
<text x="254.6" y="108.8">GND</text>
<text x="16.5" y="125.9">GND</text>
<text x="24.9" y="125.9">GND</text>
<text x="124.2" y="125.9">GND</text>
<text x="171" y="128.7">+5</text>
<text x="191.6" y="128.7">VUSB</text>
<text x="64" y="143.4" transform="rotate(-90 64 143.4)">D5/PWM</text>
<text x="66.8" y="143.4" transform="rotate(-90 66.8 143.4)">D6/PWM</text>
<text x="69.6" y="143.4" transform="rotate(-90 69.6 143.4)">D7</text>
<text x="72.5" y="143.4" transform="rotate(-90 72.5 143.4)">D8</text>
<text x="75.3" y="143.4" transform="rotate(-90 75.3 143.4)">D9</text>
<text x="78.1" y="143.4" transform="rotate(-90 78.1 143.4)">D10</text>
<text x="81" y="143.4" transform="rotate(-90 81 143.4)">D11/MOSI</text>
<text x="83.8" y="143.4" transform="rotate(-90 83.8 143.4)">D12/MISO</text>
<text x="161.1" y="140">GND</text>
<text x="214.9" y="140">GND</text>
<text x="243.3" y="140">GND</text>
<text x="112.9" y="145.7">GND</text>
<text x="135.6" y="145.7">GND</text>
<text x="24.8" y="159.9">D1/TX</text>
<text x="99.1" y="157">VIN 3V3</text>
<text x="117.1" y="157">+5</text>
<text x="152.4" y="159.9">D0/RX</text>
<text x="172.3" y="159.9">RX</text>
<text x="244.7" y="157">+5</text>
<text x="24.8" y="162.7">D0/RX</text>
<text x="24.8" y="165.5">RESET</text>
<text x="90" y="165.5">RESET</text>
<text x="197.8" y="162.7">D12/MISO</text>
<text x="197.8" y="165.5">D13/SCK</text>
<text x="246" y="165.5">D11/MOSI</text>
<text x="24.8" y="171.2">D2</text>
<text x="90" y="171.2">A7</text>
<text x="152.4" y="168.4">D1/TX</text>
<text x="172.3" y="168.4">TX</text>
<text x="197.8" y="168.4">RESET</text>
<text x="24.8" y="179.7">D5/PWM</text>
<text x="24.8" y="174">D3/PWM</text>
<text x="24.8" y="176.9">D4</text>
<text x="90" y="174">A6</text>
<text x="90" y="176.9">A5/SCL</text>
<text x="90" y="179.7">A4/SDA</text>
<text x="240.5" y="179.7">GND</text>
<text x="24.8" y="182.5">D6/PWM</text>
<text x="24.8" y="185.4">D7</text>
<text x="90" y="182.5">A3</text>
<text x="90" y="185.4">A2</text>
<text x="16.5" y="188.2">GND</text>
<text x="24.8" y="188.2">D8</text>
<text x="24.8" y="191.1">D9</text>
<text x="90" y="188.2">A1</text>
<text x="90" y="191.1">A0</text>
<text x="110" y="188.2">GND</text>
<text x="24.8" y="193.9">D10</text>
<text x="24.8" y="196.7">D11/MOSI</text>
<text x="90" y="193.9">AREF</text>
<text x="24.8" y="199.6">D12/MISO</text>
<text x="90" y="199.6">D13/SCK</text>
</g>
<g font-size="2.5" fill="#000080">
<text x="30.5" y="18.1">+5V REG</text>
<text x="61.4" y="20.1">R_LED4</text>
<text x="110.7" y="23.5">R1</text>
<text x="163.8" y="20.9">C6</text>
<text x="172.3" y="20.9">18pF</text>
<text x="226.7" y="23.5" transform="rotate(90 226.7 23.5)">+</text>
<text x="61.4" y="24.6">330</text>
<text x="110.7" y="26.3">1K</text>
<text x="118.7" y="26.1">S3</text>
<text x="191" y="27.7">Crystal</text>
<text x="231.6" y="28.6">4.7µF</text>
<text x="231.6" y="25.7">C2</text>
<text x="246" y="29.4">C3</text>
<text x="75.9" y="35.1">Blue</text>
<text x="75.9" y="32.3">LED4</text>
<text x="163.8" y="35.1">C5</text>
<text x="172.3" y="35.1">18pF</text>
<text x="191" y="30.6">16MHz</text>
<text x="246" y="32.3">100nF</text>
<text x="75.9" y="37.9">3.2V</text>
<text x="155.3" y="72">C4</text>
<text x="155.3" y="74.8">100nF</text>
<text x="229" y="83.3">RED</text>
<text x="229" y="80.5">LED1</text>
<text x="240.3" y="83.3">Green</text>
<text x="240.3" y="80.5">LED2</text>
<text x="209.2" y="86.1">R_LED1</text>
<text x="209.2" y="89">R_LED2</text>
<text x="220.5" y="86.1">330</text>
<text x="220.5" y="89">330</text>
<text x="229" y="86.1">1.85V</text>
<text x="240.3" y="86.1">2.1 V</text>
<text x="246" y="89">C8</text>
<text x="249.4" y="88.7" transform="rotate(90 249.4 88.7)">+</text>
<text x="243.2" y="91.8">4.7µF</text>
<text x="254.5" y="94.7">100nF</text>
<text x="257.3" y="91.8">C9</text>
<text x="231.9" y="100.3">100nF</text>
<text x="231.9" y="97.5">C7</text>
<text x="129.9" y="111.7">C1</text>
<text x="229" y="108.8">J3</text>
<text x="116.4" y="119.9">330</text>
<text x="116.4" y="117.1">R_LED3</text>
<text x="129.8" y="114.5">100nF</text>
<text x="121" y="131.2">LED3</text>
<text x="121.2" y="134.4">RED</text>
<text x="121.2" y="137.2">1.85V</text>
<text x="181.9" y="143.1">D1</text>
<text x="44.7" y="157">S1</text>
<text x="73.1" y="157">S2</text>
<text x="163.5" y="159">RP1B</text>
<text x="217.7" y="159.9">J4</text>
<text x="163.5" y="163.6">1K</text>
<text x="163.5" y="167.5">RP1C</text>
<text x="163.5" y="172">1K</text>
</g>
</svg>
